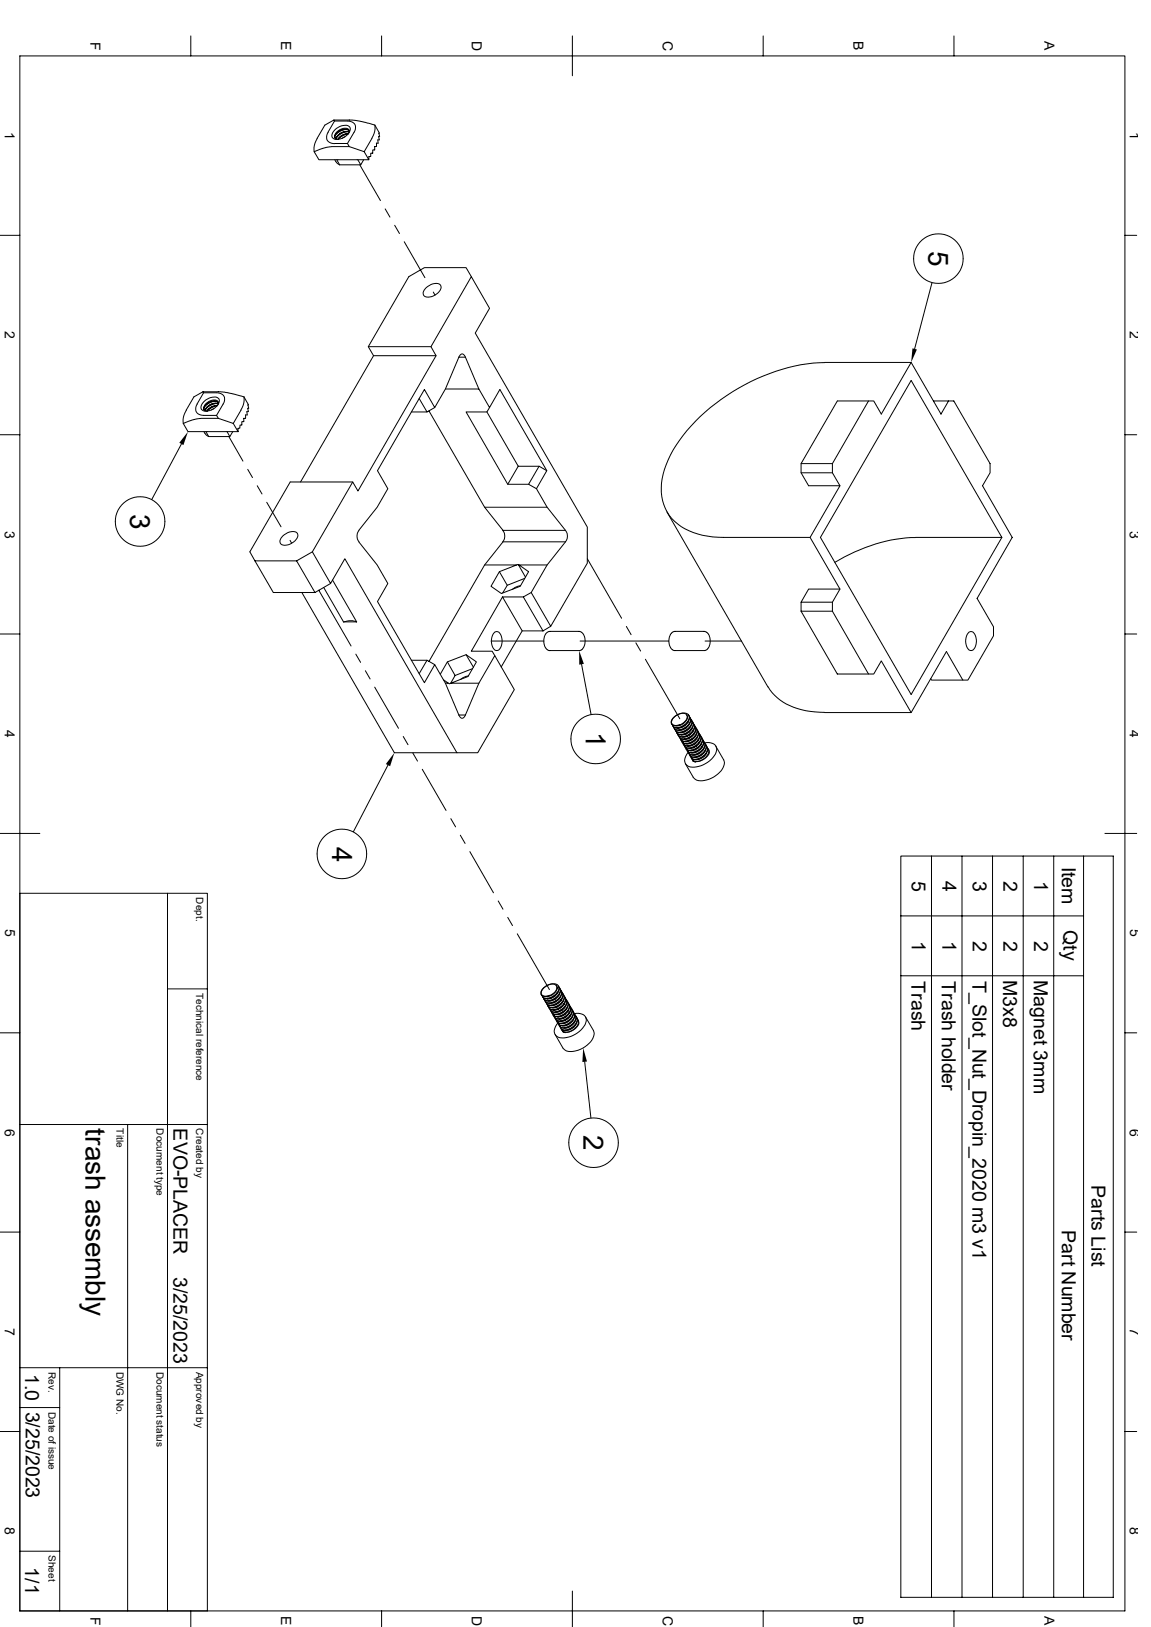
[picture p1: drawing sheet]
<svg xmlns="http://www.w3.org/2000/svg" width="297mm" height="420mm" viewBox="0 0 297 420" stroke-linecap="round" stroke-linejoin="round" font-family="sans-serif">
<g fill="none" stroke="#000" stroke-width=".26">
<path d="M5.1 14.4h285.2v401.4h-285.2zM49.2 9.3v5.1M98.5 9.3v5.1M147.7 9.3v10.3M196.9 9.3v5.1M246.2 9.3v5.1M81.1 39.2l2.1-.9 1.9-.4 5-.1 3.9 1.4 1.2 2h-12.9zM81.9 35.7l-.8 1.8v1.7M86.1 31l-2.3 1.3-2 3.4M86.3 31.2l-.2-.2h5.3l5.3 1.3M86.4 35.2h.1M86.4 33.5a3.2 3.2 0 0 1 3.7-.9 1.79 1.79 0 0 1-.9 2.6 3.1 3.1 0 0 1-3.3 .5 1.47 1.47 0 0 1 .5-2.2z"/>
<path d="M86.4 35.6l.1-.9 1.2-1 1.2-.4 .8 .1 .4 .3-.5-.3h-.7l-1.4 .5-.9 .9-.2 .8M86.7 35.9l.4-.9 .8-.7 1-.3h1.1h-1.1l-1 .4-.8 .7-.4 .8M87.2 36l1.1-1 1.5-.4-1.4 .5-1.1 .9M89 35.3l-.7 .4M89.3 33.4l-1.3 .3-.8 .5-.7 .8M89.7 37l.4 .8M89.7 34l-1.4 .4-1 .6-.5 .6M89.7 31.2h-3.4l-1.7 3a1.79 1.79 0 0 0-.2 2 1.79 1.79 0 0 0 1.9 .9M89.7 31.2a1.77 1.77 0 0 1 1.9 .9 1.77 1.77 0 0 1-.2 2.1l-1.7 2.8h-3.4M90 34.4a.98 .98 0 0 0-.2-1.2 .98 .98 0 0 0-1.2-.1 2.6 2.6 0 0 0-2.2 2.3l.3 .5 .5 .1 1-1.1 1-.4h.7M96 35.7l-2 3.5M96.7 32.3l1.2 2.1"/>
<path d="M96.7 32.3v1.6l-.8 1.8M97.1 37h.4M97.2 37v.8h-.5v.9h-.5v.8h-.5v.9h-.5v.8M97.7 34.4h.2M97.7 35.3l.2 .8h-.4l.1 .9M97.7 34.4l.3 .9h-.3M86.4 41.2l.3 .5M86.7 41.7l.9 .8M86.9 41.2l.7 1.3M92.3 41.2l.8 1.3M92.8 42.5l5.4 9.3M93.9 41.2l-.8 1.3h-5.5"/>
<path d="M99.4 53.9l1.2 2.1M101.9 58.2l1.2 2.1M0 60.7h5.1M104.3 62.4l5.3 9.3M110 74.3a3.2 3.2 0 0 1 3.5-.9 1.7 1.7 0 0 1-.9 2.5 2.91 2.91 0 0 1-3.1 .5l-.3-.8zM111.8 75.4l.5 .8M121.6 71.4l-1.3-2.3h-10.8l-4 2.3-10.5 18.1 1.4 2.3-18.8 32.6M240.5 73l-4.5 17.1M290.3 60.7h3M95 89.5h16.2M96.4 91.8h16.1M118.4 92.2a.85 .85 0 0 1 .9-.8 .85 .85 0 0 1 .8 .8"/>
<path d="M212.8 93.6a48.1 48.1 0 0 0-26.7 9.5 39.2 39.2 0 0 0-14.2 16.8 13.3 13.3 0 0 0 1.4 13.9 17.5 17.5 0 0 0 13.4 4.9M212.8 93.6h22.3l-7.7 13.3-1.9-3.4h-1.4l-9.3 16.2v2.3l1.9 3.4M235.1 93.6l7.7 13.3 2-3.4M0 112.2h5.1M46.8 114.6l-7.6 14.3M47.3 109.3l3.5-1.2 5.5-.1 3.9 1.3 1.2 2.1h-12.9zM52.4 101.1l-2.4 1.3-2.5 4.7-.3 1.1 .1 1.1M52.5 101.4l-.1-.3 5.5 .1 5 1.2M52.6 105.3h.1M52.6 111.4l.5 .7 .7 .6M52.7 105.7l-.1-.4 .2-.5 1-.9 1.1-.4h.8l.6 .3-.8-.3-1.4 .3-1.3 1.1-.1 .9M52.7 103.6a3.2 3.2 0 0 1 3.6-.8 1.79 1.79 0 0 1-.9 2.5 3.1 3.1 0 0 1-3.2 .5 1.47 1.47 0 0 1 .5-2.2z"/>
<path d="M53.1 111.4l.7 1.3M53.7 105.8l1.2-.9 1.1-.2-1.6 .6-.9 .8zM55.2 105.5l-.6 .3M55.5 103.5l-1.7 .6-1.1 1M55.9 104.1l-1.7 .6-1.2 1M55.9 101.4h-3.4l-1.7 2.9M55.9 107.2l.4 .8M55.9 101.4a1.78 1.78 0 0 1 1.9 .9 1.78 1.78 0 0 1-.2 2l-1.7 2.9h-3.4a1.78 1.78 0 0 1-1.8-.8 1.78 1.78 0 0 1 .2-2.1M56.1 104.6l-.9 .2-.8 .3-1 1.1M56.2 104.5a.98 .98 0 0 0-.2-1.2 .98 .98 0 0 0-1.2 0 2.6 2.6 0 0 0-2.2 2.3l.3 .4 .5 .1M56.3 104.2h-1.1l-1.1 .4-.8 .6-.3 .8M56.3 104.2l-.8-.1-1.4 .4-.9 .8-.3 .7"/>
<path d="M58.6 111.4l.7 1.3M59.1 112.7l3.6 6.3M60.1 111.4l-.8 1.3h-5.5M62.2 105.9l-2 3.4M62.9 102.4l1.2 2.1h-.2M62.9 102.4v1.7l-.8 1.8M63.3 107.1h.5M63.4 107.1v.9h-.5v.8h-.5v.9h-.5v.8l-.5 .1v.8M63.7 106.3h.4M63.7 106.3l.1 .8M63.9 105.4l.2 .9M64 104.6l.2 .8h-.3"/>
<path d="M106.1 106.3h4.1M108.2 102.9l2 3.4 2-1.1M110.7 106.1l14.4 24.8h16.1M114.9 100.4h8.7M125.6 106.3l8.1 14.1h5.4M126.3 105.2l-.7 1.1h-5.3l10.7 18.7h5.4M206.7 119.7h8.1M224.1 103.5h-8l-9.4 16.2v2.3l2 3.4h8l-7.7 13.3h-22.3M240.9 103.5h5.2l9.4 16.2v2.3l-2 3.4 7.7 13.3-9.1 15.8 4.3 7.3v2.3l-6.6 11.5h-1.3l-4.3-7.4-9.1 15.7h-22.3a18.4 18.4 0 0 1-12.9-4.4l-1.7-2.2M290.3 112.2h3M63.9 121.2l1.3 2.1M66.4 125.4l1.2 2.1"/>
<path d="M68.8 129.7l3.7 6.3M73 138.3a3.2 3.2 0 0 1 3.6-.8 1.7 1.7 0 0 1-.9 2.5 2.91 2.91 0 0 1-3.2 .5l-.3-.8zM74.8 139.5l.5 .8M91 124.4h-16.1l-10.4 18.1 1.3 2.3h10.7l4.1-2.3M92.6 139.9l4.7 5.9 2.8 4.8-2.7 4.7 12.1 20.9 2.7-4.6 2.7 4.8 3.5 8.2h1.7l3.5-8.2 4.1-7.2 5 8.8-9.4 16.3h-5.4l-28.9-50.1-3.7 6.4-4.7-8.1 10.4-18.1 1.4 2.3 20.1-34.9-1.3-2.3 10.4-18.1 4.7 8.2-3.7 6.4 29 50.1v9.3l-9.5 16.3-5-8.7 4.1-7.2 4.7-5.9h-16.1l-4.7 5.9M92.6 136.9a2.29 2.29 0 0 0 0 2.9M129.8 136.9a2.29 2.29 0 0 1 0 2.9M133.7 120.4l-2.7 4.6M138.4 126.2l2.8 4.7 4.7 6h-16.1l-4.7-6M139.1 120.4l2 1.1-2.7 4.7-2-1.2zM141.1 121.5l-12.1-21-2.7 4.7-2.7-4.8-3.5-8.2h-1.7l-3.5 8.2-2.7 4.8-2.7-4.7-12.1 21 2.7 4.7-2.8 4.7-4.7 6M145.9 136.9a2.29 2.29 0 0 1 0 2.9"/>
<path d="M172.1 132.1l26.1 45.2M206.7 122h8.1M209 138.7l7.7 13.4-1.9 3.3v2.4l9.3 16.2h1.4l1.9-3.4 7.7 13.3M236.2 138.8a41.5 41.5 0 0 0-20.8 6.4M258.5 138.7l-23.4 40.6-23.4-40.6 23.4-40.5 23.4 40.5h-22.3M65.8 144.8l4.7 8.2h10.8l-4.8-8.2M77.9 153l23.9 41.3h16.1M82.3 152.4l8.3 14.4M85.3 150.6l-4 2.4M85.8 149.7l6.2 10.8h-3.4l-5.1-8.9M128.9 147.6l2 3.5 4.5-1.8M129.7 154.1l-8.1 14h5.4l.7 1.1"/>
<path d="M130.9 151.1l-1.2 2M133.3 145.8l.4-.1 1.9 3.3M133.7 145.7l.2 .1M134.3 151.2l-1.5 .5-.6 .4M135 154.1h-5.3l5 8.8h5.4M137.1 153l-2.1 1.1 5.1 8.8M141.2 145.8h-7.3l2.5 1.8-2.2 3.7-4.8 1.9-2.7-1.9 2.2-3.7 4.4-1.8h-8.2l-14.4 24.9M151.6 144.2l8.8 15.4M214.8 157.8h-8.1l9.4 16.2h8M214.8 155.4h-8.1v2.4M216.7 152.1h-8l-2 3.3M0 163.7h5.1"/>
<path d="M88.6 160.6a4.2 4.2 0 0 1 3.4 0M91.8 168.9l1.2 2.1M94.3 173.1l1.2 2.2M96.7 177.4l6.1 10.6M106.1 170.4h4.1M112.2 171.6l-2-1.2-2 3.5M113.6 174l1.8-3.1 4.9-1.9 2.6 1.9-2.1 3.7-4.5 1.8h7.3M114.4 175.5l1.3 .9h-.8M115.4 170.9l2 3.5 4.6-1.8M117.4 174.4l-1.1 2-.3 .1-.3-.1M120.3 169l1.9 3.3M120.9 174.5l-1.5 .5-.6 .4"/>
<path d="M126.7 165.5h13.6M127.6 163.2l.3-.1a1.68 1.68 0 0 1 1.6 1.9 2.8 2.8 0 0 1-1.1 2.9 1.68 1.68 0 0 1-1.6-2l.1-1.4zM134.7 162.9l-5.4 9.3M140.8 163.6l1-.6h7.9l.8 .6 .4 .9v2l-.5 1-.8 .4h-8l-.8-.6-.5-1.4 .2-1.5zM142.1 161.7l-2 1.2M149.7 165.5h22.9M150.1 171.5l2.4 12.9M161.6 161.7l1.3 2.1M164.1 165.9l1.2 2.2M166.5 170.2l8.9 15.3M173.2 163.5l.9-.5h7.9l.7 .5 .5 1.1 .1 1.2-.3 1-.4 .8-.7 .3h-8.2l-.7-.7-.4-1.5 .1-1.2zM181.9 165.5h9.4"/>
<path d="M240.2 175.2l.2 .4h8.1M250 163.2l.3-.1a1.68 1.68 0 0 1 1.6 1.9 2.8 2.8 0 0 1-1.1 2.9 1.68 1.68 0 0 1-1.6-2l.1-1.4zM290.3 163.7h3M100.1 197.5l-8.9 17.2M104.1 190.1l1.2 2.1M106.5 194.4l1.2 2.1M109 198.6l6.1 10.6M118.4 184.5a.85 .85 0 0 0 .9 .9 .85 .85 0 0 0 .8-.9M173.5 187.1h.1M173.7 185.3l.9-.7 1.5-.5 1.4 .2 .4 .8-.3 .9-.6 .9-.7 .4-1.3 .5-1-.1-.7-.8-.1-.6zM174.2 188.3h.1M174.5 187.8h.1"/>
<path d="M174.5 188.8h.1M174.8 184.6l-1.4 1.2-.1 .8 .3 .5M174.8 184.5a1.81 1.81 0 0 1 2.4 .1M174.8 188h.1M175 188h.1M175 187.8h.1M175.3 188.4h.1M175.5 189.6h.1M175.5 187l-1.1 .3-.8-.2M175.8 189.7h.1M175.9 187.8h.1M175.9 191.1h.1"/>
<path d="M175.9 189.7h.1M176 189.6h.1M176.1 190.8h.1M176.2 191.7h.1M176.4 187.2h.1M176.5 190.9h.1M176.5 189h.1M176.5 192.3h.1M176.6 190.9h.1M176.7 190.7h.1M176.7 187.8h.1M176.8 187.2h.1"/>
<path d="M177 188h.1M177 191.3h.1M177 189.5h.1M177.1 188.4h.1M177.2 184.6l.2 .5-.4 .8-1.3 1.1-1.5 .4-.6-.2-.3-.4M177.2 190.1h.1M177.2 184.5v.1M177.3 184.7l-.1 1.1-.6 .8-1.1 .6-1.1 .2M177.3 186.4h.1M177.4 185.3h.1M177.4 186.4h.1M177.4 190h.1"/>
<path d="M177.4 185h.1M177.4 189h.1M177.5 186.5h.1M177.5 192.6h.1M177.5 186.4h.1M177.5 190.7h.1M177.5 194.1h.1M177.6 186.2l-.2 .5-.8 .8-.9 .4-1 .1M177.6 192.6h.1M177.6 192.5h.1M177.7 184.7l.2 .4-.1 .8-1.1 1.3-.9 .5-1 .3-.7-.1-.5-.5M177.7 190.6h.1"/>
<path d="M177.7 185.8h.1M177.8 189h.1M177.8 193.7h.1M177.9 185l.3 .8-.1 .6-.6 .8-.8 .7-1 .4-1 .1-.7-.3-.1-.4M177.9 194.6h.1M178 186.7l-.3 .6-.7 .7-1.1 .5h-.9M178 189.7h.1M178 193.2h.1M178.1 190.2h.1M178.1 185.3l.2 .4-.1 .7-1.1 1.3-1.8 .8h-.8l-.6-.5M178.1 186.4h.1M178.2 193.8h.1"/>
<path d="M178.2 185.6l.3 .5-.1 .9-1.2 1.4-1.3 .5-.9 .1-.5-.2-.3-.5M178.2 195.2h.1M178.2 191.9h.1M178.3 188.3h.1M178.3 187.3l-.3 .7-.9 .7-1 .4h-.7M178.3 193.6h.1M178.3 193.8h.1M178.3 195.5l.3 .6M178.4 188.2h.1M178.4 185.8l.2 .5-.1 .7-1.2 1.4-1.7 .7-.8-.1-.5-.4M178.4 190.8h.1M178.5 188.3h.1"/>
<path d="M178.5 190.2h.1M178.6 195.8h.1M178.6 186.2l.3 .4-.1 .9-1.3 1.4-.7 .5-1.2 .2-.7-.2-.4-.5M178.6 187.9l-.4 .8-.7 .6-1.1 .4h-.7M178.6 190.9h.1M178.6 194.2h.1M178.7 196.1l.2 .2M178.7 188.8h.1M178.7 191.3h.1M178.7 186.4l.2 .5-.1 .7-1.1 1.4-1.8 .7-1-.2-.3-.4M178.7 188.7h.1M178.8 193.1h.1"/>
<path d="M178.9 186.7h.1M178.9 186.7l.3 .5-.1 .9-.5 .7-.9 .8-1.1 .5-1 .1-.5-.3-.2-.5M178.9 193h.1M179 188.5l-.3 .6-.9 .7-.9 .4-.8 .1M179 196l-.2 .4M179 189.3h.1M179.1 187l.2 .5-.1 .7-1.2 1.4-1 .5-.9 .2-.6-.1-.5-.5M179.1 189.3h.1M179.1 193h.1M179.1 188.1h.1M179.2 189.4h.1M179.2 194.3h.1"/>
<path d="M179.2 187.3l.3 .5-.1 .9-.5 .8-.8 .7-1.1 .5-1 .1-.6-.3-.2-.5M179.2 189.3h.1M179.3 189.1l-.3 .6-.7 .6-1.1 .5h-.8M179.3 195.4h.1M179.3 192h.1M179.4 187.5l.2 .6-.1 .7-1.1 1.3-1.7 .7h-1l-.4-.5M179.4 188.7h.1M179.4 193.5h.1M179.5 191.9h.1M179.6 187.9l.3 .5-.1 .7-.4 .8-.8 .8-1.3 .6h-.9l-.6-.2-.2-.5M179.7 189.7l-.4 .6-.8 .7-1 .4h-.8M179.7 192.6h.1"/>
<path d="M179.7 193.9h.1M179.7 188.1l.3 .7-.2 .6-1.2 1.4-1.6 .6-.9-.1-.5-.4M179.7 189.3h.1M179.9 188.5l.3 .5-.1 .8-1.2 1.5-1.1 .5-1 .1-.6-.1-.3-.6M180 191.2h.1M180 190.2l-.5 .8-.7 .6-1 .4h-.7M180 191.1h.1M180.1 188.7l.2 .4-.1 .7-.5 .8-.6 .7-1.9 .7-.8-.1-.4-.4M180.2 191.2h.1M180.2 193.1h.1M180.3 189.1l.3 .5-.1 .8-.5 .8-1.1 .8-1 .4-.9 .1-.5-.2-.3-.5M180.3 190.8l-.3 .7-.8 .7-.9 .4h-.9"/>
<path d="M180.4 191.6h.1M180.4 189.3l.2 .4-.1 .8-.4 .7-.9 .8-1.7 .6-.8-.1-.4-.4M180.6 189.6h.1M180.6 189.7l.3 .5-.1 .9-.6 .8-.7 .6-1.1 .5-1.1 .1-.4-.2-.3-.5M180.7 191.4l-.4 .7-.9 .7-.9 .4h-.7M180.7 192.2h.1M180.8 189.9l.1 .3-.1 .9-1 1.3-1.7 .8-1-.1-.4-.4M180.8 191.1h.1M180.8 192.3h.1M180.9 193.3h.1M180.9 190.2l.3 .6-.1 .9-1.3 1.4-.9 .4-1.1 .2-.7-.3-.2-.4M181 192l-.4 .7-.9 .7-.9 .4h-.7"/>
<path d="M181.1 192.8h.1M181.1 190.5l.2 .3-.1 .8-.5 .8-.8 .7-1.6 .7-.8-.1-.5-.4M181.1 191.6h.1M181.3 190.8l.3 .6-.1 .7-.4 .7-.8 .7-.8 .5-1.1 .3-.9-.2-.3-.6M181.4 192.6l-.5 .7-.7 .6-1.1 .5h-.7M181.4 191.1l.2 .3-.1 .8-.4 .8-.8 .7-1.7 .7-.8-.1-.5-.5M181.4 192.2h.1M181.6 191.4l.3 .6-.1 .7-.5 .8-.8 .7-1.3 .6h-.9l-.5-.2-.3-.5M181.7 193.2l-1.1 1.3-1 .4h-.8M181.7 195.2h.1M181.7 194h.1M181.8 191.6l.1 .4v.8l-.5 .8-.7 .6-1 .5-.8 .2-.8-.1-.4-.4"/>
<path d="M181.9 191.8a2.3 2.3 0 0 1 3.1 1.5 6 6 0 0 1-5.3 4.7 2.23 2.23 0 0 1-3-1.6l.3-1.3 .6-.9M181.9 192l.3 .4v.7l-.4 .8-1 .9-1.1 .5-1.1 .1-.4-.2-.3-.5M182 193.7l-.2 .5-.9 .8-.9 .5h-.9M182.1 194.5h.1M182.1 192.2l.2 .4-.2 1-1.2 1.3-1.4 .6h-1l-.5-.5M182.2 192.5h.1M182.2 192.6l.3 .4v.7l-.4 .8-1 .9-.9 .5-1.1 .1-.6-.2-.3-.5M182.4 194.3l-.4 .6-.9 .8-.9 .4h-.8M182.4 193.9h.1M182.5 192.8l.1 .8-.7 1.3-1.5 1-1.3 .2-.5-.3 .3 .7 .6 .2-.6-.3M182.6 193.2l.3 .4v.7l-1.1 1.4-1.7 .9-1.2-.2M182.8 193.4a1.57 1.57 0 0 1-.7 2.2 3 3 0 0 1-3.2 .8"/>
<path d="M184.7 192.6l2 3.5a3.7 3.7 0 0 1-2.1 4.2 5.3 5.3 0 0 1-5.2 .9l-.5-.6-2-3.5M0 215.1h10.3M116.3 211.3l1.3 2.1M118.8 215.6l1.2 2.1M121.2 219.8l6.1 10.7M285.1 215.1h8.2M5.1 230.6h48.4v185.2M43.2 230.6v185.2M128.6 232.6l1.2 2.1M131 236.8l1.2 2.1M232.5 221h54.8v191.3h-54.8zM232.5 236.4h47.1"/>
<path d="M240.4 221v191.3M248.2 221v191.3M256.1 221v191.3M264 221v191.3M271.9 221v191.3M279.6 221v191.3M43.2 255.3h10.3M133.5 241l8.3 14.4M139.9 257l-.3-.5v-.6l.4-.6 1.1-.9 1.1-.4h1l.9 .6 .1 .7-.2 .6-1.3 1.3-1 .4-1 .1-.5-.2-.3-.5M139.9 257h.1M140.6 258.1h.1M140.8 257.7h.1"/>
<path d="M140.9 258.7h.1M141.2 257.9h.1M141.3 257.9h.1M141.4 257.7h.1M141.7 258.3h.1M141.8 259.5h.1M141.9 256.9l-1.1 .3-.9-.2M142.2 259.6h.1M142.2 257.7h.1M142.3 259.6h.1M142.3 259.5h.1M142.7 257.1h.1"/>
<path d="M142.9 258.8h.1M143.1 257.7h.1M143.2 257.1h.1M143.3 257.9h.1M143.4 258.3h.1M143.4 259.3h.1M143.6 254.5a2.23 2.23 0 0 0-2.7 .1l-1.1 1.1-.1 .8 .2 .5M143.6 254.4v.1M143.6 254.4l.1 .8-.2 .5-1.1 1-1.6 .6-.7-.2-.4-.4M143.7 254.6v.9l-.7 1-1 .6-1.2 .2M143.7 256.3h.1M143.8 255.1h.1"/>
<path d="M143.8 259.9h.1M143.8 254.9h.1M143.8 258.9h.1M143.8 256.4h.1M143.9 256.3h.1M144 256l-.3 .6-.7 .7-1.1 .5h-.8M144.1 254.5l.2 .6-.2 .8-1.3 1.4-1.4 .5-1-.1-.4-.4M144.1 255.7h.1M144.2 258.9h.1M144.3 254.9l.3 .5-.1 .7-.4 .7-.8 .8-1 .5-1.2 .2-.6-.2-.2-.5M144.4 256.6l-.4 .7-.6 .6-1.1 .5h-.9M144.4 259.6h.1"/>
<path d="M144.4 255.1l.3 .6-.2 .7-1.2 1.4-1.6 .6-.9-.1-.5-.4M144.4 256.2h.1M144.6 255.5l.3 .5-.1 .8-.4 .7-.8 .7-1.1 .6-1 .1-.6-.2-.3-.5M144.7 258.1h.1M144.7 257.2l-.5 .8-.7 .6-1 .4h-.7M144.8 255.7l.1 .3v.8l-.4 .8-.7 .6-1.9 .8-.8-.1-.4-.5M144.9 258.1h.1M144.9 256l.3 .6v.7l-.5 .8-.9 .8-1.2 .5-1 .1-.4-.2-.3-.5M145 257.8l-.3 .6-.8 .7-.9 .4-.9 .1M145.1 258.6h.1M145.1 256.3l.2 .3-.1 .9-.5 .8-.9 .7-1.6 .6-.8-.1-.4-.5M145.2 256.6h.1"/>
<path d="M145.3 256.6l.3 .5-.1 .7-.3 .7-.9 .9-1.3 .6-1 .1-.4-.2-.3-.6M145.4 258.4l-.4 .6-.9 .8-.9 .3h-.7M145.4 259.2h.1M145.5 256.9l.1 .3-.1 1-1.3 1.4-1.4 .5h-1l-.4-.5M145.5 258h.1M145.5 259.3h.1M145.6 259.2h.1M145.6 257.2l.3 .6-.1 .9-1.3 1.4-1 .4-1 .1-.7-.2-.2-.5M145.7 259l-1 1.2-1 .5h-.9M145.8 257.4l.2 .4-.1 .8-.4 .7-.9 .8-1.5 .6h-.9l-.5-.5M145.8 258.6h.1M146 257.8l.3 .6-.1 .7-.4 .7-.8 .7-.9 .5-1 .2-.8-.1-.4-.6"/>
<path d="M146 259.5l-.4 .8-.7 .6-.9 .4h-.9M146.1 258l.2 .4-.1 .8-.4 .8-.8 .6-1.7 .7-.8-.1-.5-.4M146.1 259.2h.1M146.3 258.4l.3 .6-.1 .7-1 1.3-1.8 .8-.9-.1-.3-.2-.3-.4M146.5 258.6l.1 .4v.8l-.5 .8-.7 .6-1 .5-.8 .2-.9-.1-.3-.4M146.6 259l.3 .5-.1 .8-.5 .8-.9 .8-1 .4-1 .1-.5-.2-.3-.5M146.8 259.2l.2 .3-.2 1.1-1.2 1.3-1.5 .6-.9-.1-.5-.4M146.9 259.5l.3 .5v.7l-.4 .8-1 .9-.9 .4-1.1 .2-.6-.2-.2-.6M147.2 259.8l.1 .8-.3 .8-1.3 1.2-1.1 .4-.8 .1-.5-.3-.3-.3M232.5 251.9h47.1M0 266.6h5.1M142.2 261h.1"/>
<path d="M142.5 260.6h.1M142.6 261.6h.1M142.9 260.8h.1M143 260.8h.1M143 260.6h.1M143.3 267l1.9 3.5M143.3 261.2h.1M143.6 260h.1M143.9 262.5h.1M143.9 260.6h.1M143.9 263.9h.1M144 262.5h.1"/>
<path d="M144 262.4h.1M144.1 260.5h.1M144.2 263.6h.1M144.4 263.1h.1M144.4 260.1h.1M144.6 263.7h.1M144.6 261.7h.1M144.6 265.1h.1M144.7 265.4l.5 .8M144.7 263.5h.1M144.7 263.7h.1M144.8 260.6h.1"/>
<path d="M144.9 260.1h.1M144.9 265.7h.1M145 260.8h.1M145 264.1h.1M145.1 261.2h.1M145.2 263h.1M145.2 266.2l.7 .3-.6-.2M145.3 262.9h.1M145.5 262.8h.1M145.6 264.2h.1M145.7 265.3h.1M145.7 261.9h.1"/>
<path d="M145.8 263.4h.1M145.9 261.8h.1M146 262.5h.1M146.1 263.8h.1M146.3 261.1h.1M146.4 260.1l-1.2 1.4-.9 .4h-.8M146.4 261h.1M146.4 260.9h.1M146.6 263h.1M146.6 261.1h.1M146.7 260.7l-.2 .5-.9 .8-.9 .4-.9 .1M146.7 261.5h.1"/>
<path d="M146.8 261.5h.1M147.1 261.3l-.4 .6-.9 .8-.9 .4h-.8M147.1 262.1h.1M147.2 260.9h.1M147.2 262.2h.1M147.3 263.2h.1M147.3 260.1l.3 .6-.1 .7-.4 .7-.9 .8-1.2 .6-.8 .1-.6-.2-.3-.6M147.4 261.9l-.5 .7-.6 .6-.8 .4-1.1 .1M147.4 262.7h.1M147.4 261.5h.1M147.5 260.3l.2 .5-.2 .8-1.2 1.4-1.6 .7-.9-.1-.4-.5M147.6 260.7l.3 .5v.7l-.5 .9-.7 .6-1.6 .7-1-.1-.5-.6"/>
<path d="M147.7 262.5l-.3 .5-.8 .7-1 .5h-.8M147.8 262.1h.1M147.8 260.9l.2 .5-.1 .7-.5 .9-.9 .7-1.6 .5h-.7l-.5-.5M148 261.3l.3 .7-.1 .6-.5 .8-1 .8-1.1 .5h-.9l-.5-.2-.3-.5M148 263l-.2 .6-.8 .7-.9 .5h-1M148.1 265.1h.1M148.1 263.8h.1M148.2 261.5l.1 .4-.1 .9-1.3 1.4-1.4 .6h-.9l-.6-.5M148.2 261.7a2.3 2.3 0 0 1 3.1 1.5 6 6 0 0 1-5.2 4.6 2.23 2.23 0 0 1-3.1-1.5l.3-1.3 .6-.9M148.3 261.9l.3 .4-.1 .8-.6 1-.7 .6-1 .5-1.1 .1-.6-.3-.2-.5M148.4 263.6l-.3 .6-.9 .8-1 .4h-.7M148.5 262.1l.2 .5-.1 .6-.3 .7-.9 .8-1.6 .7-1-.1-.4-.4"/>
<path d="M148.5 264.4h.1M148.6 262.4h.1M148.6 262.5l.3 .4v.8l-.5 .8-.8 .8-1.3 .5-.8 .1-.6-.2-.3-.5M148.7 264.2l-.4 .7-.8 .7-.8 .3-.9 .1M148.8 263.8h.1M148.8 262.7l.2 1-.7 1.1-.9 .7-1 .4-.9 .1-.6-.3 .2 .6 .3-.4M149 263.1l.2 .3 .1 .7-1 1.4-1.7 .9h-1l-.3-.1M149.1 263.3a1.57 1.57 0 0 1-.6 2.2 3 3 0 0 1-3.2 .8M150.9 274.1l1.6 14.5M151.1 262.5l2 3.5a3.7 3.7 0 0 1-2.1 4.2 5.3 5.3 0 0 1-5.2 .9l-.6-.5M290.3 266.6h3M5.1 290.3h48.4"/>
<path d="M32.9 290.3v125.5M0 318.1h5.1M290.3 318.1h3M5.1 353.1h48.4M15.4 353.1v62.7M0 369.5h5.1M5.1 363.3h10.3M290.3 369.5h3M5.1 400.4h10.3M49.2 415.8v4.1M98.5 415.8v4.1M147.7 410.7v9.2"/>
<path d="M196.9 415.8v4.1M246.2 415.8v4.1"/>
<circle cx="242.1" cy="66.8" r="6.4"/>
<circle cx="36.2" cy="134.6" r="6.4"/>
<circle cx="153.7" cy="190.7" r="6.4"/>
<circle cx="88.2" cy="220.4" r="6.4"/>
<circle cx="153.2" cy="295" r="6.4"/>
</g>
<path d="M235.5 89.9l1.1 .3-1.5 3.4zM48.5 111.4l-1.2 3.5-1-.6zM149.4 167.9l1.3 3.5-1.2 .2zM101.8 194.3l-1.1 3.5-1.1-.6zM150.5 270.5l1 3.5-1.2 .2z" fill="#000"/>
<g font-size="7.2">
<text x="239.6" y="64.7" transform="rotate(90 239.6 64.7)">5</text>
<text x="33.6" y="132.6" transform="rotate(90 33.6 132.6)">3</text>
<text x="151.1" y="189" transform="rotate(90 151.1 189)">1</text>
<text x="85.7" y="218.6" transform="rotate(90 85.7 218.6)">4</text>
<text x="22.1" y="291.3" transform="rotate(90 22.1 291.3)">trash assembly</text>
<text x="150.6" y="293.1" transform="rotate(90 150.6 293.1)">2</text>
</g>
<g font-size="5">
<text x="235.3" y="227.3" transform="rotate(90 235.3 227.3)">5</text>
<text x="243.2" y="227.4" transform="rotate(90 243.2 227.4)">4</text>
<text x="251.1" y="227.3" transform="rotate(90 251.1 227.3)">3</text>
<text x="259" y="227.4" transform="rotate(90 259 227.4)">2</text>
<text x="266.9" y="227.5" transform="rotate(90 266.9 227.5)">1</text>
<text x="274" y="223.7" transform="rotate(90 274 223.7)">Item</text>
<text x="235.3" y="242.9" transform="rotate(90 235.3 242.9)">1</text>
<text x="243.2" y="242.9" transform="rotate(90 243.2 242.9)">1</text>
<text x="251.1" y="242.8" transform="rotate(90 251.1 242.8)">2</text>
<text x="259" y="242.8" transform="rotate(90 259 242.8)">2</text>
<text x="266.9" y="242.8" transform="rotate(90 266.9 242.8)">2</text>
<text x="274.4" y="240.2" transform="rotate(90 274.4 240.2)">Qty</text>
<text x="235.2" y="253.3" transform="rotate(90 235.2 253.3)">Trash</text>
<text x="243.1" y="253.3" transform="rotate(90 243.1 253.3)">Trash holder</text>
<text x="250.9" y="253.3" transform="rotate(90 250.9 253.3)">T_Slot_Nut_Dropin_2020 m3 v1</text>
<text x="258.9" y="253" transform="rotate(90 258.9 253)">M3x8</text>
<text x="266.7" y="253" transform="rotate(90 266.7 253)">Magnet 3mm</text>
<text x="44.7" y="291.3" transform="rotate(90 44.7 291.3)">EVO-PLACER</text>
<text x="281.7" y="306" transform="rotate(90 281.7 306)">Parts List</text>
<text x="274" y="317.6" transform="rotate(90 274 317.6)">Part Number</text>
<text x="44.7" y="329.6" transform="rotate(90 44.7 329.6)">3/25/2023</text>
<text x="6.5" y="354.7" transform="rotate(90 6.5 354.7)">1.0</text>
<text x="6.7" y="364.4" transform="rotate(90 6.7 364.4)">3/25/2023</text>
<text x="6.5" y="404.6" transform="rotate(90 6.5 404.6)">1/1</text>
</g>
<g font-size="3.6">
<text x="23.3" y="10.8" transform="rotate(90 23.3 10.8)">F</text>
<text x="72.6" y="10.7" transform="rotate(90 72.6 10.7)">E</text>
<text x="121.8" y="10.5" transform="rotate(90 121.8 10.5)">D</text>
<text x="171" y="10.5" transform="rotate(90 171 10.5)">C</text>
<text x="220.3" y="10.7" transform="rotate(90 220.3 10.7)">B</text>
<text x="269.5" y="10.7" transform="rotate(90 269.5 10.7)">A</text>
<text x="1.3" y="34" transform="rotate(90 1.3 34)">1</text>
<text x="291.6" y="34" transform="rotate(90 291.6 34)">1</text>
<text x="1.3" y="85.5" transform="rotate(90 1.3 85.5)">2</text>
<text x="291.6" y="85.5" transform="rotate(90 291.6 85.5)">2</text>
<text x="1.3" y="136.9" transform="rotate(90 1.3 136.9)">3</text>
<text x="291.6" y="136.9" transform="rotate(90 291.6 136.9)">3</text>
<text x="1.3" y="188.4" transform="rotate(90 1.3 188.4)">4</text>
<text x="291.6" y="188.4" transform="rotate(90 291.6 188.4)">4</text>
<text x="1.3" y="239.9" transform="rotate(90 1.3 239.9)">5</text>
<text x="291.6" y="239.9" transform="rotate(90 291.6 239.9)">5</text>
<text x="1.3" y="291.3" transform="rotate(90 1.3 291.3)">6</text>
<text x="291.6" y="291.3" transform="rotate(90 291.6 291.3)">6</text>
<text x="1.3" y="342.8" transform="rotate(90 1.3 342.8)">7</text>
<text x="291.6" y="342.8" transform="rotate(90 291.6 342.8)">7</text>
<text x="1.3" y="394.3" transform="rotate(90 1.3 394.3)">8</text>
<text x="291.6" y="394.3" transform="rotate(90 291.6 394.3)">8</text>
<text x="23.3" y="417.3" transform="rotate(90 23.3 417.3)">F</text>
<text x="72.6" y="417.2" transform="rotate(90 72.6 417.2)">E</text>
<text x="121.8" y="417.1" transform="rotate(90 121.8 417.1)">D</text>
<text x="171" y="417.1" transform="rotate(90 171 417.1)">C</text>
<text x="220.3" y="417.2" transform="rotate(90 220.3 417.2)">B</text>
<text x="269.5" y="417.2" transform="rotate(90 269.5 417.2)">A</text>
</g>
<g font-size="2.6">
<text x="50.6" y="231.6" transform="rotate(90 50.6 231.6)">Dept.</text>
<text x="50.6" y="256.3" transform="rotate(90 50.6 256.3)">Technical reference</text>
<text x="30.1" y="291.3" transform="rotate(90 30.1 291.3)">Title</text>
<text x="40.3" y="291.3" transform="rotate(90 40.3 291.3)">Document type</text>
<text x="50.6" y="291.3" transform="rotate(90 50.6 291.3)">Created by</text>
<text x="12.5" y="354.1" transform="rotate(90 12.5 354.1)">Rev.</text>
<text x="30.1" y="354.1" transform="rotate(90 30.1 354.1)">DWG No.</text>
<text x="40.3" y="354.1" transform="rotate(90 40.3 354.1)">Document status</text>
<text x="50.6" y="354.1" transform="rotate(90 50.6 354.1)">Approved by</text>
<text x="12.5" y="364.4" transform="rotate(90 12.5 364.4)">Date of issue</text>
<text x="12.5" y="401.4" transform="rotate(90 12.5 401.4)">Sheet</text>
</g>
</svg>
